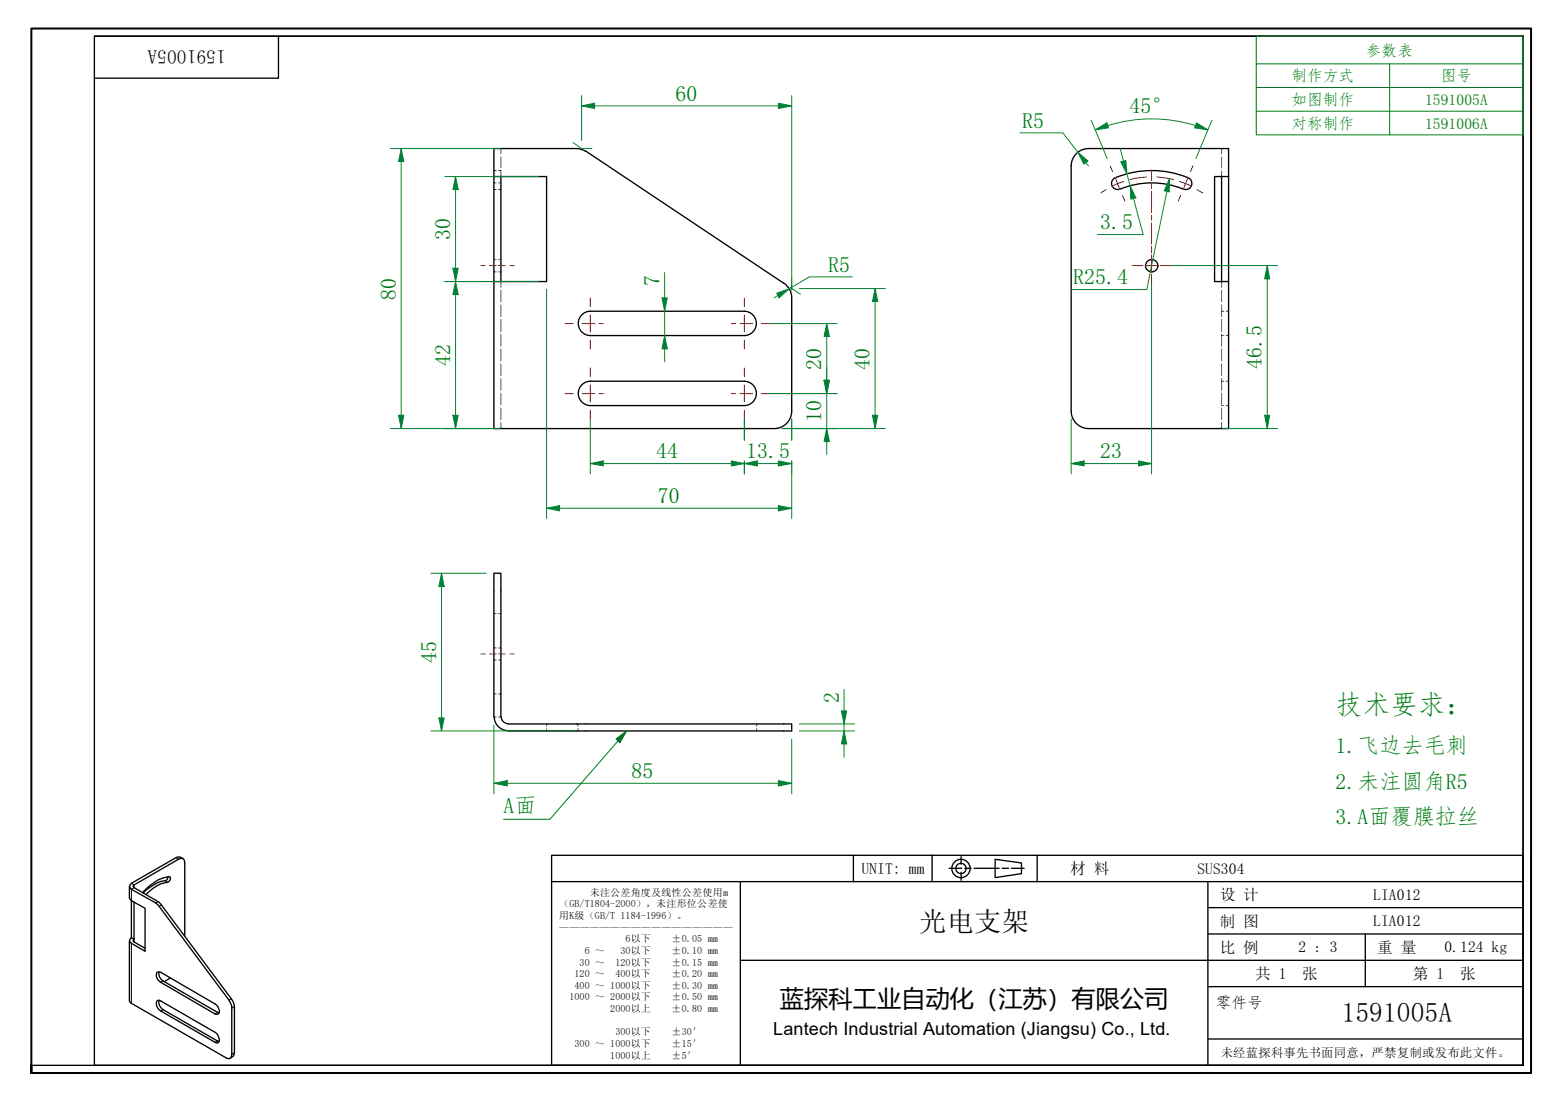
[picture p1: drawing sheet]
<svg xmlns="http://www.w3.org/2000/svg" width="297mm" height="210mm" viewBox="0 0 297 210" stroke-linecap="round" stroke-linejoin="round" font-family="sans-serif">
<g fill="none" stroke="#00f" stroke-width=".19">
<path d="M94 36.1h.5M94 32.5h.5M94 34.8h.5M94.9 36.1h.5M94.9 32.5h.5M94.9 34.8h.5M95.4 28.3v1M95.4 29.9v2.1M95.4 32.5v1.1M232.6 28.3v1M232.6 29.9v2.1M232.6 32.5v1.1"/>
<path d="M94 51.8h.5M94 49.4h.5M94.9 51.8h.5M94.9 49.4h.5M95.4 53.6v1.1M95.4 55.3v2.2M95.4 58.1v2.2M232.6 53.6v1.1M232.6 55.3v2.2M232.6 58.1v2.2M232.6 59.3h.4M233.5 59.3h.4"/>
<path d="M95.4 60.9v2.3M95.4 63.7v2.2M95.4 66.5v2.2M95.4 69.3v2.2M95.4 72.1v2.2M95.4 74.9v2.2M95.4 77.7v2.2M232.6 60.9v2.3M232.6 63.7v2.2M232.6 66.5v2.2M232.6 69.3v2.2M232.6 72.1v2.2"/>
<path d="M232.6 74.9v2.2M232.6 77.7v2.2M232.6 63.9h.4M232.6 77.3h.4M232.6 72.6h.4M233.5 63.9h.4M233.5 77.3h.4M233.5 72.6h.4M95.4 80.5v1.1M232.6 80.5v1.1M94 116.9h.5M94.9 116.9h.5"/>
<path d="M94 136.6h.5M94 132.2h.5M94 125.7h.5M94 123.4h.5M94.9 136.6h.5M94.9 132.2h.5M94.9 125.7h.5M94.9 123.4h.5M104.1 137.9v.4M104.1 138.8v.4M110 137.9v.4M110 138.8v.4"/>
<path d="M144.1 137.9v.4M144.1 138.8v.4"/>
</g>
<g fill="none" stroke="#000" stroke-width=".25">
<path d="M94 33.6h10.1v20h-10.1zM95.4 33.6v20M109.7 28.3l.8 .1 1 .5M109.7 28.3h-15.7v5.3M111.6 28.8l37.6 25.1M207.3 28.3h26.6v25.3M207.3 28.3a3.3 3.3 0 0 0-3.3 3.3v46.7M226.2 33.8a1.17 1.17 0 0 1 .7 1.6 1.17 1.17 0 0 1-1.6 .6M226.2 33.9a17.9 17.9 0 0 0-14.1 .1 1.17 1.17 0 0 0-.3 1.5 1.17 1.17 0 0 0 1.5 .5 15.9 15.9 0 0 1 12 0M232.6 33.6v20M233.9 33.6h-2.6v20h2.6M94 53.6v28h53.4"/>
<path d="M112.4 59.3h29.3a2.32 2.32 0 0 1 2.3 2.3 2.32 2.32 0 0 1-2.3 2.3h-29.3M112.4 59.3a2.32 2.32 0 0 0-2.3 2.3 2.32 2.32 0 0 0 2.3 2.3M149.3 53.9a3.3 3.3 0 0 1 1.4 2.8M150.7 56.7v21.6M233.9 53.6v28h-26.6M112.4 72.6h29.3a2.32 2.32 0 0 1 2.3 2.3 2.32 2.32 0 0 1-2.3 2.4h-29.3M112.4 72.6a2.32 2.32 0 0 0-2.3 2.3 2.32 2.32 0 0 0 2.3 2.4M150.7 78.3a3.3 3.3 0 0 1-3.3 3.3M204 78.3a3.3 3.3 0 0 0 3.3 3.3M94 136.6v-27.4h1.4v27.4M94.1 136.5a2.64 2.64 0 0 0 2.6 2.7M95.4 136.5a1.3 1.3 0 0 0 1.3 1.3"/>
<path d="M96.7 137.9h54v1.3h-54M24.6 168.8v2.2l.4 .5M25 171.5l2.6 1.5v8.2l-2.6-1.5a.6 .6 0 0 1-.3-.6 .6 .6 0 0 1 .3-.5zM25.5 178.9l-.2 .3 .2 .2 2.1 1.2M25.5 171.8v7.1l-.5-.3M27.2 170a7.8 7.8 0 0 1 5.2-3v.6l-.5 .5a7.2 7.2 0 0 0-4.2 2.3M32 167l-.3 .6a8 8 0 0 0-4.5 2.5M34.9 163.5a1.17 1.17 0 0 0-1.4-.1l-8.5 4.8a.66 .66 0 0 0 0 1.2l4.7 2.6 .4 .4 13.5 18.1 .5 1.2v9.1a.67 .67 0 0 1-.3 .8 .67 .67 0 0 1-.8-.1l-18.2-10.5-.2-.4v-11.4M35.2 178.3v-14a.7 .7 0 0 0-.4-.8 .7 .7 0 0 0-.8 .2l-8.5 4.9-.2 .2 .2 .3 5 3 13.8 18.6 .3 1v8.8a1.1 1.1 0 0 1-.8 1.1M29.9 185.2h.7l10.4 6a1.3 1.3 0 0 1 .5 2l-.5-.1-10.6-6.2a1.34 1.34 0 0 1-.5-1.7zM29.9 190.7l.2-.2 .5 .2 10.4 5.9a1.37 1.37 0 0 1 .5 2.1l-.5-.2-10.4-5.9a1.5 1.5 0 0 1-.7-1.9zM30.3 185.1l-.1 .3a1.73 1.73 0 0 0 .9 1.5l10.6 6"/>
<path d="M30.3 190.5l-.1 .4a1.73 1.73 0 0 0 .9 1.4l10.6 6.1M32.4 186.3l-1.1 .7"/>
<circle cx="219.3" cy="50.6" r="1.17"/>
</g>
<g fill="none" stroke="#000" stroke-width=".19">
<path d="M25 168.2l.5 .4v.5l-.5 .3v2.1M25 179.7v11.4M25.5 178.9v.5M30.1 171.7l-.4 .3M30.7 172.4l-.4 .2M31.4 167.7l.5 .4M33.5 163.4l.5 .3M31.1 186.9l-.5 .2M31.1 192.3l-.5 .3M41.4 192.8l-.4 .3M41.4 198.3l-.4 .2M44.1 190.3l-.5 .2"/>
<path d="M44.6 191.7l-.5 .3M44.6 200.5l-.5 .3"/>
</g>
<path d="M6 204.4v-1.5v1.5M6 202.9v-197.5h285.5v199h-285.5" fill="none" stroke="#000" stroke-width=".38"/>
<path d="M18 6.9h272v196h-272zM18 6.9h272M53 6.9v8h-35M290 6.9v196h-284" fill="none" stroke="#000" stroke-width=".25"/>
<g fill="none" stroke="#000" stroke-width=".25">
<path d="M105 162.9h185v40h-185zM105 167.9h185M141 167.9v35M162.5 162.9v5M177.5 162.9v5M180.7 165.4h2.4M183 163.2v1.4M183 166.2v1.5M183.7 165.4h1.2M185.5 165.4h4.7M189.5 163.7l5 .7v2l-5 .8zM190.8 165.4h1.2"/>
<path d="M192.6 165.4h2.4M197.5 162.9v5M230 167.9v35M230 177.9h60M230 172.9h60M260 177.9v10M291.5 162.9v41.5h-186.5M141 182.9h149M230 197.9h60M230 187.9h60"/>
<circle cx="183" cy="165.4" r="1.75"/>
<circle cx="183" cy="165.4" r=".98"/>
</g>
<g fill="none" stroke="#f00" stroke-width=".19">
<path d="M211.4 31.6l.4 1.1M212.3 33.8l.9 2.3M213.7 37.2l.5 1.1M219.3 32.4v2M219.3 34.9v1M219.3 36.4v4.1M224.8 37.2l-.5 1.1M226.3 33.8l-1 2.3M227.1 31.6l-.4 1.1M112.4 56.7v1.7M112.4 60v3.2M141.7 56.7v1.7"/>
<path d="M141.7 60v3.2M215.6 50.6h2M218.1 50.6h2.4M219.3 41v.9M219.3 42.5v4M219.3 47v1.2M219.3 48.5v3.4M219.3 52.3v2M220.9 50.6h2M107.6 61.6h1.6M107.6 75h1.6M110.8 61.6h2.4"/>
<path d="M110.8 75h2.4M112.4 64.8v1.7M112.4 70.1v1.6M112.4 73.3v3.3M112.4 78.1v1.7M114 61.6h.9M114 75h.9M139.3 61.6h.8M139.3 75h.8M140.9 61.6h2.4M140.9 75h2.4M141.7 64.8v1.7"/>
<path d="M141.7 70.1v1.6M141.7 73.3v3.3M141.7 78.1v1.7M145 61.6h1.6M145 75h1.6"/>
</g>
<g fill="none" stroke="#f00" stroke-width=".19">
<path d="M210.6 36.1l-1 .6M213.9 34.6l-2.2 .9M218.3 33.7l-3.2 .5M220.3 33.7l3.2 .5M224.6 34.6l2.3 .9M227.9 36.1l1.1 .6M91.6 50.6h.8M93.2 50.6h1.3M94.9 50.6h1.3M97.1 50.6h.8M91.6 124.6h.8M93.2 124.6h1.3"/>
<path d="M94.9 124.6h1.3M97.1 124.6h.8"/>
</g>
<path d="M94 149.2h2.6" fill="none" stroke="#00803f" stroke-width=".19"/>
<path d="M94 149.2l2.6-.5v1z" fill="#00803f"/>
<path d="M94 149.2l2.6-.5v1zM148.2 149.2h2.5" fill="none" stroke="#00803f" stroke-width=".19"/>
<path d="M148.2 148.7l2.5 .5-2.5 .5z" fill="#00803f"/>
<path d="M84.1 136.8v2.4M94 138.1v13.1M96.6 149.2h51.6M148.2 148.7l2.5 .5-2.5 .5zM150.7 140.8v10.4" fill="none" stroke="#00803f" stroke-width=".19"/>
<path d="M83.6 136.8h1l-.5 2.4z" fill="#00803f"/>
<path d="M84.1 109.2v2.5M83.6 136.8h1l-.5 2.4z" fill="none" stroke="#00803f" stroke-width=".19"/>
<path d="M84.1 109.2l.5 2.5h-1z" fill="#00803f"/>
<path d="M82 109.2h10.6M84.1 109.2l.5 2.5h-1zM84.1 111.7v25.1M82 139.2h28M160.7 139.2v2.5" fill="none" stroke="#00803f" stroke-width=".19"/>
<path d="M160.7 139.2l.5 2.5h-1z" fill="#00803f"/>
<path d="M160.7 139.2l.5 2.5h-1zM160.7 135.4v2.5" fill="none" stroke="#00803f" stroke-width=".19"/>
<path d="M160.2 135.4h1l-.5 2.5z" fill="#00803f"/>
<path d="M76.4 28.3v2.5M152.2 137.9h10.6M152.2 139.2h10.6M160.2 135.4h1l-.5 2.5zM160.7 131.3v4.1M160.7 137.9v1.3M160.7 141.7v2.5" fill="none" stroke="#00803f" stroke-width=".19"/>
<path d="M76.4 28.3l.5 2.5h-1z" fill="#00803f"/>
<path d="M76.4 28.3l.5 2.5h-1zM76.4 79.1v2.5" fill="none" stroke="#00803f" stroke-width=".19"/>
<path d="M75.9 79.1h1l-.5 2.5z" fill="#00803f"/>
<path d="M74.4 28.3h20.8M76.4 30.8v48.3M75.9 79.1h1l-.5 2.5zM74.4 81.6h20.8M148.2 96.8h2.5" fill="none" stroke="#00803f" stroke-width=".19"/>
<path d="M148.2 96.3l2.5 .5-2.5 .5z" fill="#00803f"/>
<path d="M104.1 96.8h2.5M148.2 96.3l2.5 .5-2.5 .5z" fill="none" stroke="#00803f" stroke-width=".19"/>
<path d="M104.1 96.8l2.5-.5v1z" fill="#00803f"/>
<path d="M104.1 55.1v43.7M150.7 79.8v4.1M104.1 96.8l2.5-.5v1zM106.6 96.8h41.6M141.7 88.3h2.5M150.7 87.8v11" fill="none" stroke="#00803f" stroke-width=".19"/>
<path d="M141.7 88.3l2.5-.5v.9z" fill="#00803f"/>
<path d="M141.7 88.3l2.5-.5v.9zM148.2 88.3h2.5" fill="none" stroke="#00803f" stroke-width=".19"/>
<path d="M148.2 87.8l2.5 .5-2.5 .4z" fill="#00803f"/>
<path d="M141.7 79.8v4.1M150.7 79.8v4.1M139.3 88.3h2.4M141.7 87.8v2.5M144.2 88.3h4M148.2 87.8l2.5 .5-2.5 .4zM150.7 87.8v2.5" fill="none" stroke="#00803f" stroke-width=".19"/>
<path d="M139.3 87.8l2.4 .5-2.4 .4z" fill="#00803f"/>
<path d="M112.4 88.3h2.5M139.3 87.8l2.4 .5-2.4 .4z" fill="none" stroke="#00803f" stroke-width=".19"/>
<path d="M112.4 88.3l2.5-.5v.9z" fill="#00803f"/>
<path d="M112.4 79.8v10.5M141.7 79.8v4.1M112.4 88.3l2.5-.5v.9zM114.9 88.3h24.4M141.7 87.8v2.5M157.4 81.6v2.5" fill="none" stroke="#00803f" stroke-width=".19"/>
<path d="M157.4 81.6l.5 2.5h-1z" fill="#00803f"/>
<path d="M157.4 72.4v2.6M157.4 81.6l.5 2.5h-1z" fill="none" stroke="#00803f" stroke-width=".19"/>
<path d="M156.9 72.4h1l-.5 2.6z" fill="#00803f"/>
<path d="M146.6 75h12.8M156.9 72.4h1l-.5 2.6zM157.4 61.6v2.5M157.4 69.9v2.5M157.4 75v6.6M148.9 81.6h10.5M157.4 84.1v2.5" fill="none" stroke="#00803f" stroke-width=".19"/>
<path d="M157.4 61.6l.5 2.5h-1z" fill="#00803f"/>
<path d="M157.4 61.6l.5 2.5h-1zM157.4 72.4v2.6" fill="none" stroke="#00803f" stroke-width=".19"/>
<path d="M156.9 72.4h1l-.5 2.6z" fill="#00803f"/>
<path d="M126.6 56.7v2.6M146.6 75h12.8M146.6 61.6h12.8M156.9 72.4h1l-.5 2.6zM157.4 64.1v8.3" fill="none" stroke="#00803f" stroke-width=".19"/>
<path d="M126 56.7h1.1l-.5 2.6z" fill="#00803f"/>
<path d="M126 56.7h1.1l-.5 2.6zM126.6 63.9v2.6" fill="none" stroke="#00803f" stroke-width=".19"/>
<path d="M126.6 63.9l.5 2.6h-1.1z" fill="#00803f"/>
<path d="M86.7 53.6v2.5M126.6 51.9v4.8M126.6 59.3v4.6M126.6 63.9l.5 2.6h-1.1zM126.6 66.5v2.4" fill="none" stroke="#00803f" stroke-width=".19"/>
<path d="M86.7 53.6l.5 2.5h-1z" fill="#00803f"/>
<path d="M86.7 53.6l.5 2.5h-1zM86.7 79.1v2.5" fill="none" stroke="#00803f" stroke-width=".19"/>
<path d="M86.2 79.1h1l-.5 2.5z" fill="#00803f"/>
<path d="M86.7 33.6v2.5M84.7 53.6h10.5M86.7 56.1v23M86.2 79.1h1l-.5 2.5zM84.7 81.6h10.5" fill="none" stroke="#00803f" stroke-width=".19"/>
<path d="M86.7 33.6l.5 2.5h-1z" fill="#00803f"/>
<path d="M86.7 33.6l.5 2.5h-1zM86.7 51.1v2.5" fill="none" stroke="#00803f" stroke-width=".19"/>
<path d="M86.2 51.1h1l-.5 2.5z" fill="#00803f"/>
<path d="M84.7 33.6h17.9M86.7 36.1v15M84.7 53.6h17.9M86.2 51.1h1l-.5 2.5zM166.6 55v2.4" fill="none" stroke="#00803f" stroke-width=".19"/>
<path d="M166.6 55l.5 2.4h-1z" fill="#00803f"/>
<path d="M166.6 55l.5 2.4h-1zM166.6 79.1v2.5" fill="none" stroke="#00803f" stroke-width=".19"/>
<path d="M166.1 79.1h1l-.5 2.5z" fill="#00803f"/>
<path d="M110.7 20.2h2.5M150.5 54.8l1.9 1.2M150.7 52.9v2.3M152.2 55h16.4M166.6 57.4v21.7M166.1 79.1h1l-.5 2.5zM148.9 81.6h19.7" fill="none" stroke="#00803f" stroke-width=".19"/>
<path d="M110.7 20.2l2.5-.5v1z" fill="#00803f"/>
<path d="M110.7 20.2l2.5-.5v1zM148.2 20.2h2.5" fill="none" stroke="#00803f" stroke-width=".19"/>
<path d="M148.2 19.7l2.5 .5-2.5 .5z" fill="#00803f"/>
<path d="M110.7 18.2v8.6M148.2 19.7l2.5 .5-2.5 .5zM150.7 18.2v37M109.1 27.1l1.6 1.2h2M113.2 20.2h35M241.3 50.6v2.5" fill="none" stroke="#00803f" stroke-width=".19"/>
<path d="M241.3 50.6l.4 2.5h-.9z" fill="#00803f"/>
<path d="M241.3 50.6l.4 2.5h-.9zM241.3 79.1v2.5" fill="none" stroke="#00803f" stroke-width=".19"/>
<path d="M240.8 79.1h.9l-.4 2.5z" fill="#00803f"/>
<path d="M222.9 50.6h20.4M241.3 53.1v26M240.8 79.1h.9l-.4 2.5zM204 88.3h2.4M232.8 81.6h10.5" fill="none" stroke="#00803f" stroke-width=".19"/>
<path d="M204 88.3l2.4-.5v.9z" fill="#00803f"/>
<path d="M204 88.3l2.4-.5v.9zM216.8 88.3h2.5" fill="none" stroke="#00803f" stroke-width=".19"/>
<path d="M216.8 87.8l2.5 .5-2.5 .4z" fill="#00803f"/>
<path d="M227.6 23.9l2.4 .8M219.3 54.3v36M204 79.8v10.5M206.4 88.3h10.4M216.8 87.8l2.5 .5-2.5 .4z" fill="none" stroke="#00803f" stroke-width=".19"/>
<path d="M227.8 23.4l2.2 1.3-2.5-.3z" fill="#00803f"/>
<path d="M210.9 23.9l-2.4 .8M227.8 23.4l2.2 1.3-2.5-.3z" fill="none" stroke="#00803f" stroke-width=".19"/>
<path d="M208.5 24.7l2.3-1.3 .3 1z" fill="#00803f"/>
<path d="M207.8 22.9l3 7.3M208.5 24.7l2.3-1.3 .3 1zM210.9 23.9a28 28 0 0 1 16.8 0M222.7 34l-.5 2.5M230.8 22.9l-3.1 7.3" fill="none" stroke="#00803f" stroke-width=".19"/>
<path d="M222.7 34l-.1 2.5-.9-.1z" fill="#00803f"/>
<path d="M213.9 30.7l.7 2.4M222.2 36.5l-3.8 18.7h-14.5M222.7 34l-.1 2.5-.9-.1z" fill="none" stroke="#00803f" stroke-width=".19"/>
<path d="M213.4 30.8l1-.2 .2 2.5z" fill="#00803f"/>
<path d="M213.4 30.8l1-.2 .2 2.5zM215.2 35.4l.6 2.4" fill="none" stroke="#00803f" stroke-width=".19"/>
<path d="M215.2 35.4l1.1 2.3-1 .2z" fill="#00803f"/>
<path d="M205.2 29l1.6 2M213.3 28.3l.6 2.4M214.6 33.1l.6 2.3M215.2 35.4l1.1 2.3-1 .2zM215.8 37.8l1.9 6.9h-8.7" fill="none" stroke="#00803f" stroke-width=".19"/>
<path d="M205.2 29l1.9 1.6-.7 .7z" fill="#00803f"/>
<path d="M194.2 25.3h8.2l2.8 3.7M205.2 29l1.9 1.6-.7 .7zM206.8 31l.5 .6M150.2 55l-2.1 1.3" fill="none" stroke="#00803f" stroke-width=".19"/>
<path d="M147.9 55.9l2.3-.9-1.9 1.7z" fill="#00803f"/>
<path d="M147.9 55.9l2.3-.9-1.9 1.7zM148.1 56.3l-.7 .4M162.3 52.7h-8.2l-3.9 2.3" fill="none" stroke="#00803f" stroke-width=".19"/>
<path d="M119.3 139.2l-1.6 1.9" fill="none" stroke="#008000" stroke-width=".19"/>
<path d="M117.3 140.8l2-1.6-1.3 2.2z" fill="#008000"/>
<path d="M239.2 12.2v-5.3h50.8v5.3M239.2 16.7h50.8M264.6 12.2v13.5M290 12.2h-50.8v4.5M290 12.2v13.5h-50.8v-9M239.2 21.2h50.8M117.3 140.8l2-1.6-1.3 2.2zM117.7 141.1l-13 15h-8.8" fill="none" stroke="#008000" stroke-width=".19"/>
<text font-size="5.2" fill="#008000" x="254.3" y="136.1">技术要求：</text>
<g font-size="5.2">
<text x="175" y="177.3">光电支架</text>
<text x="255.5" y="194.7">1591005A</text>
</g>
<text font-size="4.6" x="148.5" y="191.9">蓝探科工业自动化（江苏）有限公司</text>
<g font-size="4.2" fill="#008000">
<text x="128.7" y="19.1">60</text>
<text x="215.1" y="21.6">45°</text>
<text x="194.6" y="24.3">R5</text>
<text x="85.7" y="45.7" transform="rotate(-90 85.7 45.7)">30</text>
<text x="209.5" y="43.7">3.5</text>
<text x="157.7" y="51.7">R5</text>
<text x="75.4" y="57.1" transform="rotate(-90 75.4 57.1)">80</text>
<text x="125.5" y="54.5" transform="rotate(-90 125.5 54.5)">7</text>
<text x="204.3" y="54.1">R25.4</text>
<text x="85.7" y="69.7" transform="rotate(-90 85.7 69.7)">42</text>
<text x="156.3" y="70.4" transform="rotate(-90 156.3 70.4)">20</text>
<text x="165.5" y="70.4" transform="rotate(-90 165.5 70.4)">40</text>
<text x="240.2" y="70.3" transform="rotate(-90 240.2 70.3)">46.5</text>
<text x="156.3" y="80.4" transform="rotate(-90 156.3 80.4)">10</text>
<text x="125" y="87.3">44</text>
<text x="142" y="87.2">13.5</text>
<text x="209.5" y="87.2">23</text>
<text x="125.3" y="95.7">70</text>
<text x="83.1" y="126.3" transform="rotate(-90 83.1 126.3)">45</text>
<text x="159.7" y="133.9" transform="rotate(-90 159.7 133.9)">2</text>
<text x="254.3" y="143.5">1.飞边去毛刺</text>
<text x="120.3" y="148.2">85</text>
<text x="95.9" y="154.9">A面</text>
<text x="254.3" y="150.2">2.未注圆角R5</text>
<text x="254.3" y="156.9">3.A面覆膜拉丝</text>
</g>
<text font-size="3.7" x="43" y="9.6" transform="rotate(180 43 9.6)">1591005A</text>
<text font-size="3.4" x="147.2" y="197.1">Lantech Industrial Automation (Jiangsu) Co., Ltd.</text>
<g font-size="3" fill="#008000">
<text x="260.1" y="10.6">参数表</text>
<text x="245.9" y="15.5">制作方式</text>
<text x="274.3" y="15.5">图号</text>
<text x="245.9" y="20">如图制作</text>
<text x="271.3" y="20">1591005A</text>
<text x="245.9" y="24.5">对称制作</text>
<text x="271.3" y="24.5">1591006A</text>
</g>
<g font-size="3">
<text x="164" y="166.4">UNIT: mm</text>
<text x="203.8" y="166.5">材 料</text>
<text x="228" y="166.4">SUS304</text>
<text x="232.3" y="171.5">设 计</text>
<text x="261.5" y="171.4">LIA012</text>
<text x="232.3" y="176.5">制 图</text>
<text x="261.5" y="176.4">LIA012</text>
<text x="232.3" y="181.5">比 例</text>
<text x="247.3" y="181.4">2 : 3</text>
<text x="262.3" y="181.5">重 量</text>
<text x="275" y="181.3">0.124 kg</text>
<text x="231.5" y="191.9">零件号</text>
<text x="239" y="186.5">共 1</text>
<text x="248" y="186.5">张</text>
<text x="269" y="186.5">第 1</text>
<text x="278" y="186.5">张</text>
</g>
<text font-size="2.3" x="232.5" y="201.3">未经蓝探科事先书面同意，严禁复制或发布此文件。</text>
<g font-size="1.9">
<text x="106.5" y="172.8">（GB/T1804-2000），未注形位公差使</text>
<text x="112.3" y="170.6">未注公差角度及线性公差使用m</text>
<text x="106.5" y="175">用K级（GB/T 1184-1996）。</text>
<text x="106.5" y="177.3">—————————————————</text>
<text x="119.1" y="179.5">6以下</text>
<text x="127.9" y="179.5">±0.05 mm</text>
<text x="110.4" y="183.9">30 ～</text>
<text x="111.4" y="181.7">6 ～</text>
<text x="117.2" y="183.9">120以下</text>
<text x="118.2" y="181.7">30以下</text>
<text x="127.9" y="181.7">±0.10 mm</text>
<text x="127.9" y="183.9">±0.15 mm</text>
<text x="108.5" y="190.5">1000 ～ 2000以下</text>
<text x="109.4" y="186.1">120 ～</text>
<text x="109.4" y="188.3">400 ～ 1000以下</text>
<text x="117.2" y="186.1">400以下</text>
<text x="127.9" y="186.1">±0.20 mm</text>
<text x="127.9" y="188.3">±0.30 mm</text>
<text x="127.9" y="190.5">±0.50 mm</text>
<text x="116.2" y="192.8">2000以上</text>
<text x="117.2" y="197.2">300以下</text>
<text x="127.9" y="192.8">±0.80 mm</text>
<text x="127.9" y="197.2">±30′</text>
<text x="109.4" y="199.4">300 ～ 1000以下</text>
<text x="116.2" y="201.6">1000以上</text>
<text x="127.9" y="199.4">±15′</text>
<text x="127.9" y="201.6">±5′</text>
</g>
</svg>
